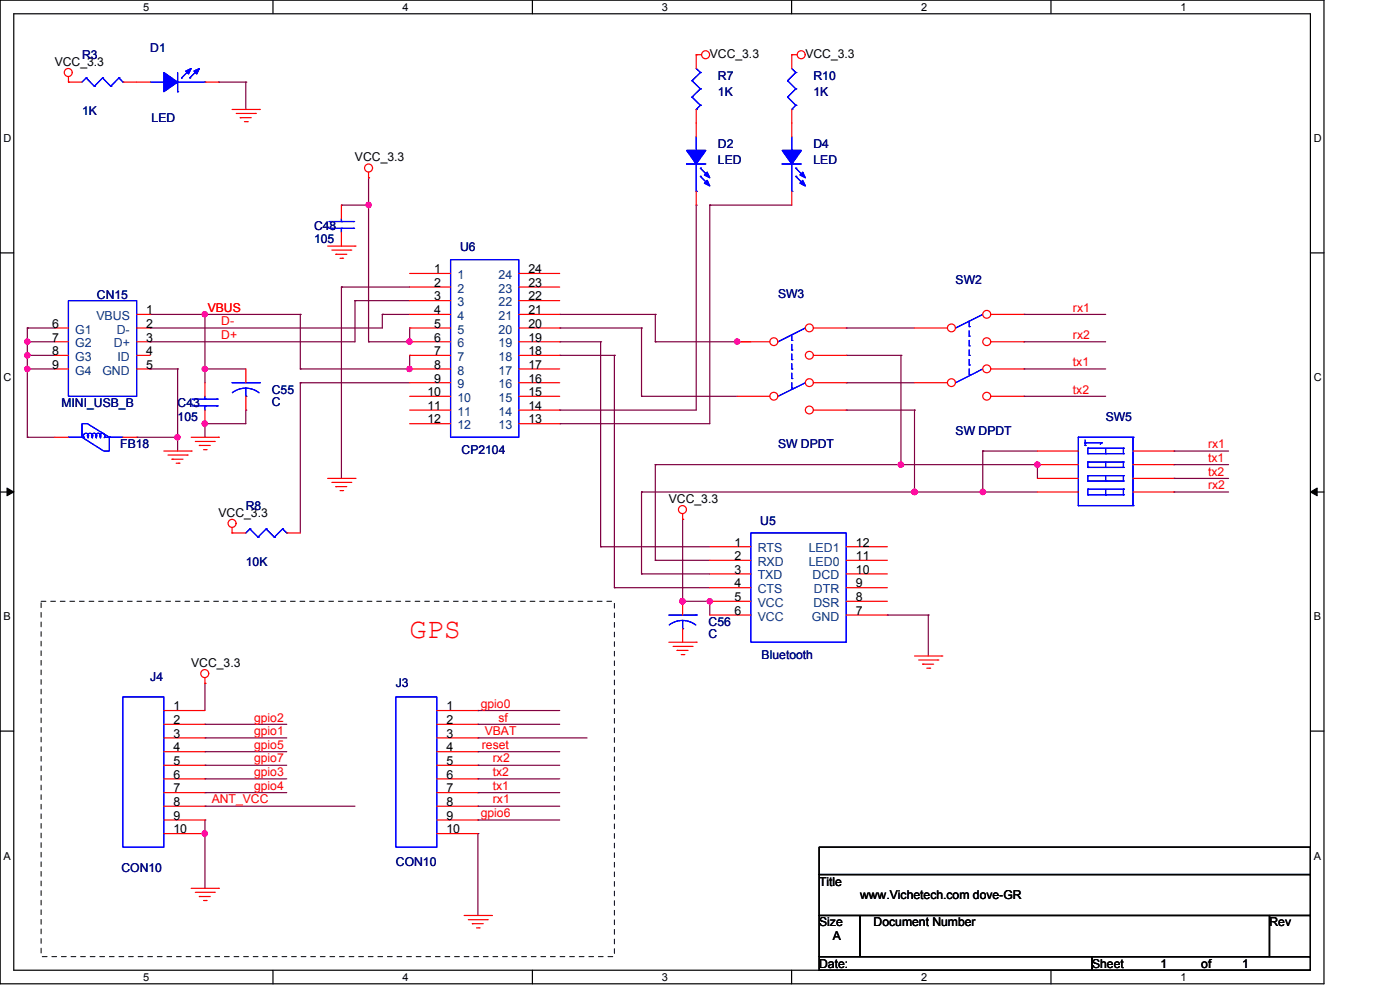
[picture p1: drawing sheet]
<svg xmlns="http://www.w3.org/2000/svg" width="297mm" height="210mm" viewBox="0 0 297 210" stroke-linecap="round" stroke-linejoin="round" font-family="sans-serif">
<g fill="none" stroke="#000" stroke-width=".25">
<path d="M0 0h280.6v208.4h-280.6zM2.9 2.9h274.8v202.6h-274.8zM57.8 0v2.9M112.8 0v2.9M167.8 0v2.9M222.7 0v2.9M0 53.6h2.9M277.7 53.6h2.9M0 104.2h2.9M277.7 104.2h2.9M0 154.9h2.9M277.7 154.9h2.9"/>
<path d="M173.6 179.4h104.1v5.8h-104.1zM173.6 185.2h104.1v8.7h-104.1zM173.6 193.9h8.7v8.7h-8.7zM182.3 193.9h86.7v8.7h-86.7zM269 193.9h8.7v8.7h-8.7zM57.8 205.5v2.9M112.8 205.5v2.9M167.8 205.5v2.9M173.6 202.6h57.8v2.9h-57.8zM222.7 205.5v2.9M231.4 202.6h46.3v2.9h-46.3z"/>
</g>
<path d="M1.5 103.4l1.4 .8-1.4 .8zM277.7 104.2l1.4-.8v1.6z" fill="#000" stroke="#000" stroke-width=".21"/>
<g fill="none" stroke="#800040" stroke-width=".25">
<path d="M46.3 17.4h.1M46.3 17.4h5.8M52.1 17.4h.1M52.1 17.4v5.8M78.1 37.7h.1M78.1 37.7v34.7M72.4 43.5h.1M72.4 43.5h5.7M78.1 43.5h.1M147.5 43.5h.1M147.5 43.5v43.4h-28.9M150.4 43.5h.1"/>
<path d="M150.4 43.5v46.2h-31.8M150.4 43.5h17.4M5.8 69.5h.1M5.8 72.4h.1M5.8 75.3h.1M5.8 78.1h.1M5.8 69.5h5.8M5.8 72.4h5.8M5.8 78.1h5.8M5.8 75.3h5.8M5.8 69.5v23.1M31.8 69.5h.1"/>
<path d="M31.8 72.4h.1M31.8 66.6h.1M31.8 78.1h.1M31.8 66.6h31.8M31.8 78.1h5.8M37.6 78.1h.1M37.6 78.1v17.4M43.4 66.6h.1M43.4 78.1h.1M43.4 78.1h8.7M43.4 66.6v14.5M63.6 66.6h.1"/>
<path d="M63.6 78.1h.1M63.6 66.6v11.5M72.4 60.8h.1M72.4 60.8v40.5M72.4 60.8h14.4M75.2 63.7h.1M75.2 63.7v8.7h-43.4M75.2 63.7h11.6M78.1 72.4h.1M81 66.6h.1M81 66.6h5.8M81 66.6v2.9h-49.2"/>
<path d="M86.8 69.5h.1M86.8 75.3h.1M86.8 69.5v2.9h-8.7M86.8 75.3v2.8h-23.2M118.6 66.6h.1M118.6 69.5h.1M118.6 75.3h.1M118.6 72.4h.1M118.6 66.6h20.3M118.6 69.5h17.4M118.6 72.4h8.7M118.6 75.3h11.6"/>
<path d="M127.3 72.4h.1M127.3 72.4v43.4M130.2 75.3h.1M130.2 75.3v49.2M136 69.5h.1M136 69.5v14.4M138.9 66.6h.1M138.9 72.4h.1M138.9 66.6v5.8M138.9 72.4h20.2M156.2 72.4h.1M179.3 69.5h.1"/>
<path d="M179.3 75.3h.1M179.3 69.5h14.5M179.3 75.3h11.6M190.9 75.3h.1M190.9 75.3v23.1M217 66.6h.1M217 72.4h.1M217 78.1h.1M217 66.6h17.3M217 72.4h17.3M217 78.1h17.3M5.8 92.6h.1"/>
<path d="M5.8 92.6h5.8M29 92.6h.1M29 92.6h8.6M37.6 92.6h.1M43.4 89.7h.1M43.4 89.7v2.9M52.1 86.9h.1M52.1 86.9v2.8h-8.7M63.6 81.1h.1M63.6 81.1h23.2M63.6 81.1v31.8M118.6 89.7h.1"/>
<path d="M118.6 86.9h.1M136 83.9h.1M136 83.9h20.2M138.9 98.4h.1M138.9 98.4v20.3M138.9 98.4h81M179.3 81.1h.1M179.3 86.9h.1M179.3 81.1h14.5M179.3 86.9h14.5M190.9 98.4h.1M193.8 86.9h.1"/>
<path d="M193.8 86.9v17.3M208.3 95.5h.1M208.3 95.5h11.6M208.3 95.5v8.7M217 83.9h.1M217 83.9h17.3M219.9 98.4h.1M219.9 98.4v2.9M248.8 95.5h.1M248.8 98.4h.1M248.8 98.4h11.6M248.8 95.5h11.6"/>
<path d="M127.3 115.8h.1M127.3 115.8h23.1M136 104.2h.1M136 104.2h83.9M136 104.2v17.4M138.9 118.7h.1M138.9 118.7h11.5M144.7 110h.1M144.7 110v17.4M193.8 104.2h.1M208.3 104.2h.1M248.8 101.3h.1"/>
<path d="M248.8 104.2h.1M248.8 104.2h11.6M248.8 101.3h11.6M130.2 124.5h.1M130.2 124.5h20.2M136 121.6h.1M136 121.6h14.4M144.7 127.4h.1M144.7 127.4h5.7M150.4 127.4h.1M150.4 127.4v2.9M188.1 130.3h.1"/>
<path d="M188.1 130.3h8.6M196.7 130.3h.1M196.7 130.3v8.6M43.4 153.4h.1M43.4 156.3h.1M43.4 159.2h.1M43.4 144.7h.1M43.4 144.7v5.8M43.4 159.2h17.4M43.4 156.3h17.4M43.4 153.4h17.4M101.3 159.2h.1"/>
<path d="M101.3 156.3h.1M101.3 153.4h.1M101.3 150.5h.1M101.3 159.2h17.3M101.3 156.3h23.1M101.3 153.4h17.3M101.3 150.5h17.3M43.4 162.1h.1M43.4 165h.1M43.4 167.9h.1M43.4 170.8h.1M43.4 176.6h.1"/>
<path d="M43.4 173.7h.1M43.4 173.7v14.5M43.4 162.1h17.4M43.4 165h17.4M43.4 167.9h17.4M43.4 170.8h31.8M101.3 170.8h.1M101.3 167.9h.1M101.3 165h.1M101.3 162.1h.1M101.3 173.7h.1M101.3 176.6h.1"/>
<path d="M101.3 162.1h17.3M101.3 165h17.3M101.3 167.9h17.3M101.3 170.8h17.3M101.3 173.7h17.3M101.3 176.6v17.3"/>
</g>
<g fill="#f0f" stroke="#f0f" stroke-width=".25">
<circle cx="193.8" cy="104.2" r=".56"/>
<circle cx="43.4" cy="66.6" r=".55"/>
<circle cx="86.8" cy="78.1" r=".55"/>
<circle cx="156.2" cy="72.4" r=".55"/>
<circle cx="86.8" cy="72.4" r=".55"/>
<circle cx="144.6" cy="127.4" r=".55"/>
<circle cx="43.4" cy="89.7" r=".56"/>
<circle cx="190.9" cy="98.4" r=".56"/>
<circle cx="219.8" cy="98.4" r=".56"/>
<circle cx="208.3" cy="104.2" r=".56"/>
<circle cx="37.6" cy="92.6" r=".55"/>
<circle cx="5.8" cy="72.4" r=".55"/>
<circle cx="5.8" cy="78.1" r=".55"/>
<circle cx="5.8" cy="75.2" r=".56"/>
<circle cx="150.4" cy="127.4" r=".55"/>
<circle cx="43.4" cy="176.5" r=".56"/>
<circle cx="43.4" cy="78.1" r=".55"/>
<circle cx="78.1" cy="43.4" r=".55"/>
</g>
<g fill="none" stroke="#f00" stroke-width=".25">
<path d="M14.5 17.4h.1M14.5 16.2v1.2M29 17.4h2.8M43.4 17.4h2.9M147.5 11.6h.1M147.5 11.6h1.2M167.8 11.6h.1M167.8 11.6h1.1M49.2 23.2h5.8M50.1 24h4M50.9 24.9h.1M50.9 24.9h2.3"/>
<path d="M51.8 25.8h.6M52.4 25.8h.1M54.1 24h.1M55 23.2h.1M78.1 37.7h.1M78.1 36.5v1.2M69.4 52.1h5.8M70.3 53h4M71.2 53.9h.1M71.2 53.9h2.3M72.1 54.7h.5M72.6 54.7h.1"/>
<path d="M74.3 53h.1M75.2 52.1h.1M52.1 78.1v3M34.7 95.5h5.8M35.6 96.4h4.1M36.5 97.3h.1M36.5 97.3h2.3M37.3 98.1h.6M37.9 98.1h.1M39.7 96.4h.1M40.5 95.5h.1M40.5 92.6h5.8"/>
<path d="M41.4 93.5h4M42.2 94.4h.1M42.2 94.4h2.4M43.1 95.2h.6M43.4 81.1v2.8M43.4 86.9v2.8M43.7 95.2h.1M45.4 93.5h.1M46.3 92.6h.1M52.1 83.9v3M49.2 112.9h.1M49.2 111.7v1.2"/>
<path d="M49.2 112.9h2.9M60.8 112.9h2.8M69.4 101.3h5.8M70.3 102.2h4M71.2 103.1h.1M71.2 103.1h2.3M72.1 103.9h.5M72.6 103.9h.1M74.3 102.2h.1M75.2 101.3h.1M144.7 110h.1M144.7 108.8v1.2"/>
<path d="M141.7 136h5.8M142.6 136.9h4.1M143.5 137.8h.1M143.5 137.8h2.3M144.4 138.7h.5M144.9 138.7h.1M146.7 136.9h.1M147.5 136h.1M193.8 138.9h5.8M194.7 139.8h4M198.7 139.8h.1M199.6 138.9h.1"/>
<path d="M43.4 144.7h.1M43.4 143.6v1.1M195.5 140.7h.1M195.5 140.7h2.4M196.4 141.5h.6M197 141.5h.1M40.5 188.2h5.8M41.4 189h4M42.2 189.9h.1M42.2 189.9h2.4M43.1 190.7h.6M43.7 190.7h.1"/>
<path d="M45.4 189h.1M46.3 188.2h.1M98.4 193.9h5.8M99.2 194.8h4.1M100.1 195.6h.1M100.1 195.6h2.3M101 196.5h.5M101.5 196.5h.1M103.3 194.8h.1M104.2 193.9h.1"/>
<circle cx="14.5" cy="15.4" r=".85"/>
<circle cx="149.5" cy="11.6" r=".85"/>
<circle cx="169.8" cy="11.6" r=".85"/>
<circle cx="78.1" cy="35.6" r=".85"/>
<circle cx="49.2" cy="110.9" r=".85"/>
<circle cx="144.6" cy="107.9" r=".85"/>
<circle cx="43.4" cy="142.7" r=".85"/>
</g>
<path d="M8.7 127.4h121.5v75.2h-121.5z" fill="none" stroke="#000" stroke-width=".21" stroke-dasharray="1 1 1 1 1 1 1 1"/>
<g fill="none" stroke="#00f" stroke-width=".25">
<path d="M31.8 17.4h2.9M34.7 17.4h.1M37.6 19.4h.1M37.6 15.4v4M37.6 17.4h5.8M38.5 16.5h.1M40.2 16.5h.1M40.2 14.8l-1.7 1.7M41.9 14.8l-1.7 1.7M43.4 17.4h.1M205.4 69.2h.1M205.4 71.2h.1"/>
<path d="M205.4 73.2h.1M205.4 75.3h.1M205.4 77.3h.1M205.4 79.3h.1M205.4 68v1.2M205.4 70.1v1.1M205.4 72.1v1.1M205.4 74.1v1.2M205.4 76.2v1.1M205.4 78.1v1.2M208.3 66.6h.1M208.3 78.1h.1"/>
<path d="M208.3 66.6l-5.8 2.9M208.3 78.1l-5.8 3M40.8 86h5.2M40.8 84.5h5.2M43.4 84.5h.1M43.4 86h.1M43.4 83.9v.6M43.4 86v.9M46 86h.1M46 84.5h.1M49.2 81.1h5.8M52.1 83.9h.1"/>
<path d="M52.1 82.2l1.5 .3 1.3 .7M52.1 82.2l-1.5 .2-1.4 .8M52.1 82.2v1.7M55 81.1h.1M52.9 112h.1M52.9 112l-.8 .9M52.9 112l1.8 1.8M54.7 113.8h.1M56.4 112h.1M56.4 112l-1.7 1.8M56.4 112l1.7 1.8M58.1 113.8h.1"/>
<path d="M59.9 112h.1M59.9 112l-1.8 1.8M59.9 112l.9 .9M60.8 112.9h.1"/>
</g>
<g fill="#00f" stroke="#00f" stroke-width=".25">
<path d="M34.7 15.4l2.9 2-2.9 2z" fill-rule="evenodd"/>
<path d="M41.1 15.1l1.1-.6-.5 1.2z" fill-rule="evenodd"/>
<path d="M39.4 15.1l1.1-.6-.5 1.2z" fill-rule="evenodd"/>
<path d="M34.7 15.4l2.9 2-2.9 2z" fill-rule="evenodd"/>
<path d="M41.1 15.1l1.1-.6-.5 1.2z" fill-rule="evenodd"/>
<path d="M39.4 15.1l1.1-.6-.5 1.2z" fill-rule="evenodd"/>
</g>
<circle cx="201.6" cy="69.5" r=".84" fill="#fff" stroke="#f00" stroke-width=".25"/>
<path d="M193.8 69.5h7" fill="none" stroke="#f00" stroke-width=".25"/>
<circle cx="209.1" cy="66.6" r=".84" fill="#fff" stroke="#f00" stroke-width=".25"/>
<path d="M210 66.6h7" fill="none" stroke="#f00" stroke-width=".25"/>
<circle cx="209.1" cy="72.4" r=".84" fill="#fff" stroke="#f00" stroke-width=".25"/>
<path d="M210 72.4h7" fill="none" stroke="#f00" stroke-width=".25"/>
<circle cx="201.6" cy="81.1" r=".84" fill="#fff" stroke="#f00" stroke-width=".25"/>
<path d="M193.8 81.1h7" fill="none" stroke="#f00" stroke-width=".25"/>
<circle cx="209.1" cy="78.1" r=".84" fill="#fff" stroke="#f00" stroke-width=".25"/>
<path d="M210 78.1h7" fill="none" stroke="#f00" stroke-width=".25"/>
<circle cx="209.1" cy="83.9" r=".84" fill="#fff" stroke="#f00" stroke-width=".25"/>
<g fill="none" stroke="#f00" stroke-width=".25">
<path d="M14.5 17.4h2.9M26 17.4h3M147.5 11.6v2.9M167.8 11.6v2.9M147.5 23.2v5.8M167.8 23.2v5.8M86.8 57.9h8.7M109.9 57.9h8.7M147.5 40.5v3M167.8 40.5v3M11.6 69.5h2.9M11.6 72.4h2.9"/>
<path d="M11.6 78.1h2.9M11.6 75.3h2.9M29 66.6h2.8M29 69.5h2.8M29 72.4h2.8M29 78.1h2.8M29 75.3h2.8M86.8 66.6h8.7M86.8 69.5h8.7M86.8 72.4h8.7M86.8 78.1h8.7M86.8 75.3h8.7"/>
<path d="M86.8 60.8h8.7M86.8 63.7h8.7M109.9 66.6h8.7M109.9 69.5h8.7M109.9 72.4h8.7M109.9 78.1h8.7M109.9 75.3h8.7M109.9 60.8h8.7M109.9 63.7h8.7M11.6 92.6h2.9M26 92.6h3M86.8 83.9h8.7"/>
<path d="M86.8 81.1h8.7M86.8 86.9h8.7M86.8 89.7h8.7M109.9 83.9h8.7M109.9 81.1h8.7M109.9 86.9h8.7M109.9 89.7h8.7M210 83.9h7M219.9 95.5h8.6M219.9 98.4h8.6M240.1 95.5h8.7M240.1 98.4h8.7"/>
<path d="M150.4 115.8h8.7M150.4 118.7h8.7M179.3 115.8h8.8M179.3 118.7h8.8M219.9 101.3h8.6M219.9 104.2h8.6M240.1 101.3h8.7M240.1 104.2h8.7M144.7 127.4v2.9M144.7 133.2v2.8M150.4 121.6h8.7M150.4 124.5h8.7"/>
<path d="M150.4 127.4h8.7M150.4 130.3h8.7M179.3 121.6h8.8M179.3 124.5h8.8M179.3 127.4h8.8M179.3 130.3h8.8M34.7 150.5h8.7M34.7 153.4h8.7M34.7 156.3h8.7M34.7 159.2h8.7M92.6 150.5h8.7M92.6 153.4h8.7"/>
<path d="M92.6 156.3h8.7M92.6 159.2h8.7M34.7 162.1h8.7M34.7 165h8.7M34.7 167.9h8.7M34.7 170.8h8.7M34.7 173.7h8.7M34.7 176.6h8.7M92.6 162.1h8.7M92.6 165h8.7M92.6 167.9h8.7M92.6 170.8h8.7"/>
<path d="M92.6 173.7h8.7M92.6 176.6h8.7"/>
</g>
<g fill="none" stroke="#00f" stroke-width=".25">
<path d="M18.3 16.5h.1M18.3 16.5l-.9 .9M18.3 16.5l1.7 1.8M20 18.3h.1M21.7 16.5h.1M21.7 16.5l-1.7 1.8M21.7 16.5l1.8 1.8M23.5 18.3h.1M25.2 16.5h.1M25.2 16.5l-1.7 1.8M25.2 16.5l.8 .9M26 17.4h.1"/>
<path d="M146.7 17.1h.1M146.7 17.1l1.7 1.7M147.5 14.5l.9 .9M148.4 15.4h.1M148.4 18.8h.1M148.4 15.4l-1.7 1.7M148.4 18.8l-1.7 1.8M166.9 17.1h.1M166.9 17.1l1.7 1.7M167.8 14.5l.8 .9M168.6 15.4h.1M168.6 18.8h.1"/>
<path d="M168.6 15.4l-1.7 1.7M168.6 18.8l-1.7 1.8M145.5 34.7h.1M145.5 34.7h4.1M146.7 20.6h.1M146.7 20.6l1.7 1.7M147.5 23.2h.1M147.5 31.9h.1M147.5 29v2.9M147.5 34.7v5.8M148.4 22.3h.1M148.4 35.6h.1"/>
<path d="M148.4 37.4h.1M148.4 22.3l-.9 .9M148.4 35.6l1.8 1.8M148.4 37.4l1.8 1.7M165.8 34.7h.1M165.8 34.7h4M166.9 20.6h.1M166.9 20.6l1.7 1.7M167.8 23.2h.1M167.8 31.9h.1M167.8 29v2.9M167.8 34.7v5.8"/>
<path d="M168.6 22.3h.1M168.6 35.6h.1M168.6 37.4h.1M168.6 22.3l-.8 .9M168.6 35.6l1.8 1.8M168.6 37.4l1.8 1.7M95.5 55h14.4v37.6h-14.4zM147.5 40.5h.1M167.8 40.5h.1M14.5 63.7h14.5v20.2h-14.5zM167.8 72.1h.1M167.8 74.1h.1"/>
<path d="M167.8 76.2h.1M167.8 78.1h.1M167.8 70.9v1.2M167.8 72.9v1.2M167.8 75v1.2M167.8 77v1.1M167.8 79v1.2M170.7 69.5h.1M170.7 69.5l-5.8 2.9M14.5 92.6h.1M14.5 92.6h3.2M17.4 89.7h1.1l4.7 2.9v2.9h-1.2l-4.6-2.9z"/>
<path d="M17.7 92.6h.1M18.6 92.7a.55 .55 0 0 0 0-.8 .55 .55 0 0 0-.8 .1 .55 .55 0 0 0 .1 .7M19.5 92.7a.56 .56 0 0 0 0-.8 .56 .56 0 0 0-.8 0 .56 .56 0 0 0 0 .8M20.3 92.7a.55 .55 0 0 0 0-.8 .55 .55 0 0 0-.7 .1 .55 .55 0 0 0 0 .7M21.2 92.7a.56 .56 0 0 0 0-.8 .56 .56 0 0 0-.8 0 .56 .56 0 0 0 0 .8M22.1 92.7a.55 .55 0 0 0 0-.8 .55 .55 0 0 0-.8 .1 .55 .55 0 0 0 0 .7M22.3 92.6h3.7M23.2 92.6h.1M167.8 80.2h.1M167.8 82.2h.1M167.8 81.1v1.1M170.7 81.1h.1"/>
<path d="M170.7 81.1l-5.8 2.8M228.5 92.6h.1M228.5 92.6h11.6M228.5 92.6v14.5M230 93.8h.1M230 94.4h.1M230 93.8h3.4M230 93.2v1.2M230.5 94.9h.1M230.5 96.1h.1M230.5 97.9h.1M230.5 99h.1"/>
<path d="M230.5 94.9h7.6M230.5 94.9v1.2M230.5 97.9v1.1M230.5 96.1h7.6M230.5 97.9h7.6M230.5 99h7.6M233.4 93.8h.1M233.4 93.8l-.2 .3M234.3 96.1h.1M234.3 99h.1M234.3 94.9v1.2M234.3 97.9v1.1"/>
<path d="M238.1 96.1h.1M238.1 94.9h.1M238.1 99h.1M238.1 97.9h.1M238.1 94.9v1.2M238.1 97.9v1.1M240.1 92.6h.1M240.1 92.6v14.5M159.1 112.9h20.2v23.1h-20.2zM228.5 107.1h.1M228.5 107.1h11.6M230.5 100.7h.1"/>
<path d="M230.5 101.9h.1M230.5 103.6h.1M230.5 104.8h.1M230.5 100.7v1.2M230.5 103.6v1.2M230.5 100.7h7.6M230.5 101.9h7.6M230.5 103.6h7.6M230.5 104.8h7.6M234.3 101.9h.1M234.3 104.8h.1M234.3 100.7v1.2"/>
<path d="M234.3 103.6v1.2M238.1 101.9h.1M238.1 100.7h.1M238.1 104.8h.1M238.1 103.6h.1M238.1 100.7v1.2M238.1 103.6v1.2M240.1 107.1h.1M141.7 130.3h5.8M144.7 133.2h.1M144.7 131.4l1.4 .3 1.3 .7M144.7 131.4l-1.5 .3-1.4 .7"/>
<path d="M144.7 131.4v1.8M147.5 130.3h.1M26 147.6h8.7v31.8h-8.7zM83.9 147.6h8.7v31.8h-8.7z"/>
</g>
<g fill="#00f" stroke="#00f" stroke-width=".25">
<path d="M165.8 31.9h4l-2 2.8z" fill-rule="evenodd"/>
<path d="M170.1 38.2l.6 1.2-1.2-.6z" fill-rule="evenodd"/>
<path d="M170.1 36.5l.6 1.2-1.2-.6z" fill-rule="evenodd"/>
<path d="M165.8 31.9h4l-2 2.8z" fill-rule="evenodd"/>
<path d="M170.1 38.2l.6 1.2-1.2-.6z" fill-rule="evenodd"/>
<path d="M170.1 36.5l.6 1.2-1.2-.6z" fill-rule="evenodd"/>
<path d="M145.5 31.9h4.1l-2.1 2.8z" fill-rule="evenodd"/>
<path d="M149.9 38.2l.5 1.2-1.1-.6z" fill-rule="evenodd"/>
<path d="M149.9 36.5l.5 1.2-1.1-.6z" fill-rule="evenodd"/>
<path d="M145.5 31.9h4.1l-2.1 2.8z" fill-rule="evenodd"/>
<path d="M149.9 38.2l.5 1.2-1.1-.6z" fill-rule="evenodd"/>
<path d="M149.9 36.5l.5 1.2-1.1-.6z" fill-rule="evenodd"/>
</g>
<circle cx="164" cy="72.4" r=".84" fill="#fff" stroke="#f00" stroke-width=".25"/>
<path d="M156.2 72.4h6.9" fill="none" stroke="#f00" stroke-width=".25"/>
<circle cx="171.5" cy="69.5" r=".84" fill="#fff" stroke="#f00" stroke-width=".25"/>
<path d="M172.4 69.5h6.9" fill="none" stroke="#f00" stroke-width=".25"/>
<circle cx="171.5" cy="75.3" r=".84" fill="#fff" stroke="#f00" stroke-width=".25"/>
<path d="M172.4 75.3h6.9" fill="none" stroke="#f00" stroke-width=".25"/>
<circle cx="164" cy="83.9" r=".84" fill="#fff" stroke="#f00" stroke-width=".25"/>
<path d="M156.2 83.9h6.9" fill="none" stroke="#f00" stroke-width=".25"/>
<circle cx="171.5" cy="81.1" r=".84" fill="#fff" stroke="#f00" stroke-width=".25"/>
<path d="M172.4 81.1h6.9" fill="none" stroke="#f00" stroke-width=".25"/>
<circle cx="171.5" cy="86.8" r=".84" fill="#fff" stroke="#f00" stroke-width=".25"/>
<path d="M72.4 43.5v2.8M72.4 49.2v2.9M172.4 86.9h6.9" fill="none" stroke="#f00" stroke-width=".25"/>
<path d="M69.7 48.4h5.2M69.7 46.9h5.2M72.4 46.9h.1M72.4 48.4h.1M72.4 46.3v.6M72.4 48.4v.8M74.9 48.4h.1M74.9 46.9h.1" fill="none" stroke="#00f" stroke-width=".25"/>
<g fill="#f0f" stroke="#f0f" stroke-width=".25">
<circle cx="193.8" cy="104.2" r=".56"/>
<circle cx="43.4" cy="66.6" r=".55"/>
<circle cx="86.8" cy="78.1" r=".55"/>
<circle cx="156.2" cy="72.4" r=".55"/>
<circle cx="86.8" cy="72.4" r=".55"/>
<circle cx="144.6" cy="127.4" r=".55"/>
<circle cx="43.4" cy="89.7" r=".56"/>
<circle cx="190.9" cy="98.4" r=".56"/>
<circle cx="219.8" cy="98.4" r=".56"/>
<circle cx="208.3" cy="104.2" r=".56"/>
<circle cx="37.6" cy="92.6" r=".55"/>
<circle cx="5.8" cy="72.4" r=".55"/>
<circle cx="5.8" cy="78.1" r=".55"/>
<circle cx="5.8" cy="75.2" r=".56"/>
<circle cx="150.4" cy="127.4" r=".55"/>
<circle cx="43.4" cy="176.5" r=".56"/>
<circle cx="43.4" cy="78.1" r=".55"/>
<circle cx="78.1" cy="43.4" r=".55"/>
</g>
<text font-size="6.1" fill="#f00" x="86.8" y="135.1">GPS</text>
<g font-size="2.6" fill="#000080">
<text x="31.8" y="11">D1</text>
<text x="17.4" y="12.5">R3</text>
<text x="152.1" y="16.8">R7</text>
<text x="172.4" y="16.8">R10</text>
<text x="152.1" y="20.3">1K</text>
<text x="172.4" y="20.3">1K</text>
<text x="17.4" y="24.3">1K</text>
<text x="32.1" y="25.8">LED</text>
<text x="152.1" y="31.3">D2</text>
<text x="152.1" y="34.8">LED</text>
<text x="172.4" y="31.3">D4</text>
<text x="172.4" y="34.8">LED</text>
<text x="66.6" y="48.7">C48</text>
<text x="66.6" y="51.5">105</text>
<text x="97.5" y="53.3">U6</text>
<text x="20.6" y="63.4">CN15</text>
<text x="164.9" y="63.1">SW3</text>
<text x="202.5" y="60.3">SW2</text>
<text x="57.6" y="83.4">C55</text>
<text x="13" y="86.3">MINI_USB_B</text>
<text x="37.6" y="86.3">C43</text>
<text x="37.6" y="89.2">105</text>
<text x="57.6" y="86">C</text>
<text x="234.3" y="89.2">SW5</text>
<text x="25.5" y="94.9">FB18</text>
<text x="164.9" y="94.9">SW DPDT</text>
<text x="202.5" y="92.1">SW DPDT</text>
<text x="97.8" y="96.1">CP2104</text>
<text x="52.1" y="108">R8</text>
<text x="161.1" y="111.1">U5</text>
<text x="52.1" y="119.9">10K</text>
<text x="150.2" y="132.6">C56</text>
<text x="150.2" y="135.2">C</text>
<text x="161.4" y="139.5">Bluetooth</text>
<text x="31.8" y="144.2">J4</text>
<text x="83.9" y="145.6">J3</text>
<text x="25.8" y="184.7">CON10</text>
<text x="83.9" y="183.5">CON10</text>
</g>
<g font-size="2.6">
<text x="11.6" y="13.9">VCC_3.3</text>
<text x="150.4" y="12.2">VCC_3.3</text>
<text x="170.7" y="12.2">VCC_3.3</text>
<text x="75.2" y="34.2">VCC_3.3</text>
<text x="92" y="57.9">1</text>
<text x="112" y="57.9">24</text>
<text x="92" y="60.8">2</text>
<text x="92" y="63.6">3</text>
<text x="112" y="63.6">22</text>
<text x="112" y="60.8">23</text>
<text x="11" y="69.4">6</text>
<text x="31" y="66.6">1</text>
<text x="31" y="69.4">2</text>
<text x="92" y="66.6">4</text>
<text x="92" y="69.4">5</text>
<text x="112" y="69.4">20</text>
<text x="112" y="66.6">21</text>
<text x="11" y="75.2">8</text>
<text x="11" y="72.4">7</text>
<text x="31" y="72.4">3</text>
<text x="31" y="75.2">4</text>
<text x="92" y="72.4">6</text>
<text x="92" y="75.2">7</text>
<text x="112" y="75.2">18</text>
<text x="112" y="72.4">19</text>
<text x="11" y="78.1">9</text>
<text x="31" y="78.1">5</text>
<text x="90.6" y="83.9">10</text>
<text x="92" y="78.1">8</text>
<text x="92" y="81">9</text>
<text x="112" y="83.9">15</text>
<text x="112" y="81">16</text>
<text x="112" y="78.1">17</text>
<text x="90.6" y="86.8">11</text>
<text x="90.6" y="89.7">12</text>
<text x="112" y="89.7">13</text>
<text x="112" y="86.8">14</text>
<text x="141.7" y="106.5">VCC_3.3</text>
<text x="46.3" y="109.4">VCC_3.3</text>
<text x="155.7" y="115.8">1</text>
<text x="155.7" y="118.6">2</text>
<text x="181.4" y="118.6">11</text>
<text x="181.4" y="115.8">12</text>
<text x="155.7" y="121.5">3</text>
<text x="155.7" y="124.4">4</text>
<text x="181.4" y="124.4">9</text>
<text x="181.4" y="121.5">10</text>
<text x="155.7" y="127.3">5</text>
<text x="155.7" y="130.2">6</text>
<text x="181.4" y="130.2">7</text>
<text x="181.4" y="127.3">8</text>
<text x="40.5" y="141.3">VCC_3.3</text>
<text x="36.7" y="150.5">1</text>
<text x="36.7" y="153.4">2</text>
<text x="94.6" y="150.5">1</text>
<text x="94.6" y="153.4">2</text>
<text x="36.7" y="156.3">3</text>
<text x="36.7" y="159.2">4</text>
<text x="94.6" y="156.3">3</text>
<text x="94.6" y="159.2">4</text>
<text x="36.7" y="162">5</text>
<text x="36.7" y="164.9">6</text>
<text x="36.7" y="167.8">7</text>
<text x="94.6" y="162">5</text>
<text x="94.6" y="164.9">6</text>
<text x="94.6" y="167.8">7</text>
<text x="36.7" y="170.7">8</text>
<text x="36.7" y="173.6">9</text>
<text x="94.6" y="170.7">8</text>
<text x="94.6" y="173.6">9</text>
<text x="36.7" y="176.5">10</text>
<text x="94.6" y="176.5">10</text>
<text x="173.6" y="187.6">Title</text>
<text x="182.3" y="190.5">www.Vichetech.com dove-GR</text>
<text x="173.6" y="196.2">Size</text>
<text x="185.1" y="196.2">Document Number</text>
<text x="269" y="196.2">Rev</text>
<text x="176.5" y="199.2">A</text>
<text x="173.6" y="205">Date:</text>
<text x="231.4" y="205">Sheet</text>
<text x="245.9" y="205">1</text>
<text x="254.6" y="205">of</text>
<text x="263.2" y="205">1</text>
</g>
<g font-size="2.6" fill="#004080">
<text x="96.9" y="59.1">1</text>
<text x="105.6" y="59.1">24</text>
<text x="96.9" y="62">2</text>
<text x="96.9" y="64.9">3</text>
<text x="105.6" y="64.9">22</text>
<text x="105.6" y="62">23</text>
<text x="15.9" y="70.7">G1</text>
<text x="20.4" y="67.8">VBUS</text>
<text x="24.7" y="70.7">D-</text>
<text x="96.9" y="67.8">4</text>
<text x="96.9" y="70.7">5</text>
<text x="105.6" y="70.7">20</text>
<text x="105.6" y="67.8">21</text>
<text x="15.9" y="76.5">G3</text>
<text x="15.9" y="73.6">G2</text>
<text x="24.1" y="73.6">D+</text>
<text x="24.9" y="76.5">ID</text>
<text x="96.9" y="73.6">6</text>
<text x="96.9" y="76.5">7</text>
<text x="105.6" y="76.5">18</text>
<text x="105.6" y="73.6">19</text>
<text x="15.9" y="79.3">G4</text>
<text x="21.7" y="79.3">GND</text>
<text x="96.9" y="79.3">8</text>
<text x="96.9" y="82.3">9</text>
<text x="105.6" y="82.3">16</text>
<text x="105.6" y="79.3">17</text>
<text x="96.9" y="85.1">10</text>
<text x="96.9" y="88">11</text>
<text x="105.6" y="88">14</text>
<text x="105.6" y="85.1">15</text>
<text x="96.9" y="90.9">12</text>
<text x="105.6" y="90.9">13</text>
<text x="160.6" y="117">RTS</text>
<text x="160.6" y="119.9">RXD</text>
<text x="171.4" y="119.9">LED0</text>
<text x="171.4" y="117">LED1</text>
<text x="160.6" y="122.7">TXD</text>
<text x="160.6" y="125.7">CTS</text>
<text x="172.2" y="122.7">DCD</text>
<text x="172.5" y="125.7">DTR</text>
<text x="160.6" y="128.5">VCC</text>
<text x="160.6" y="131.5">VCC</text>
<text x="172.1" y="131.5">GND</text>
<text x="172.4" y="128.5">DSR</text>
</g>
<g font-size="2.6" fill="#f00">
<text x="44" y="66">VBUS</text>
<text x="46.9" y="68.9">D-</text>
<text x="46.9" y="71.8">D+</text>
<text x="227.4" y="66">rx1</text>
<text x="227.4" y="71.8">rx2</text>
<text x="227.4" y="77.6">tx1</text>
<text x="227.4" y="83.4">tx2</text>
<text x="256" y="94.9">rx1</text>
<text x="256" y="97.8">tx1</text>
<text x="256" y="100.7">tx2</text>
<text x="256" y="103.6">rx2</text>
<text x="101.9" y="149.9">gpio0</text>
<text x="53.8" y="152.8">gpio2</text>
<text x="53.8" y="155.7">gpio1</text>
<text x="102.7" y="155.7">VBAT</text>
<text x="105.6" y="152.8">sf</text>
<text x="53.8" y="158.6">gpio5</text>
<text x="53.8" y="161.5">gpio7</text>
<text x="102.1" y="158.6">reset</text>
<text x="104.4" y="161.5">rx2</text>
<text x="53.8" y="164.4">gpio3</text>
<text x="53.8" y="167.3">gpio4</text>
<text x="104.4" y="167.3">tx1</text>
<text x="104.4" y="164.4">tx2</text>
<text x="44.9" y="170.2">ANT_VCC</text>
<text x="101.9" y="173.1">gpio6</text>
<text x="104.4" y="170.2">rx1</text>
</g>
<g font-size="2.3">
<text x="30.4" y="2.2">5</text>
<text x="85.3" y="2.2">4</text>
<text x="140.3" y="2.2">3</text>
<text x="195.2" y="2.2">2</text>
<text x="250.2" y="2.2">1</text>
<text x=".8" y="30.1">D</text>
<text x="278.4" y="30.1">D</text>
<text x=".8" y="80.8">C</text>
<text x="278.4" y="80.8">C</text>
<text x=".8" y="131.4">B</text>
<text x="278.4" y="131.4">B</text>
<text x=".8" y="182.1">A</text>
<text x="278.4" y="182.1">A</text>
<text x="30.4" y="207.7">5</text>
<text x="85.3" y="207.7">4</text>
<text x="140.3" y="207.7">3</text>
<text x="195.2" y="207.7">2</text>
<text x="250.2" y="207.7">1</text>
</g>
</svg>
